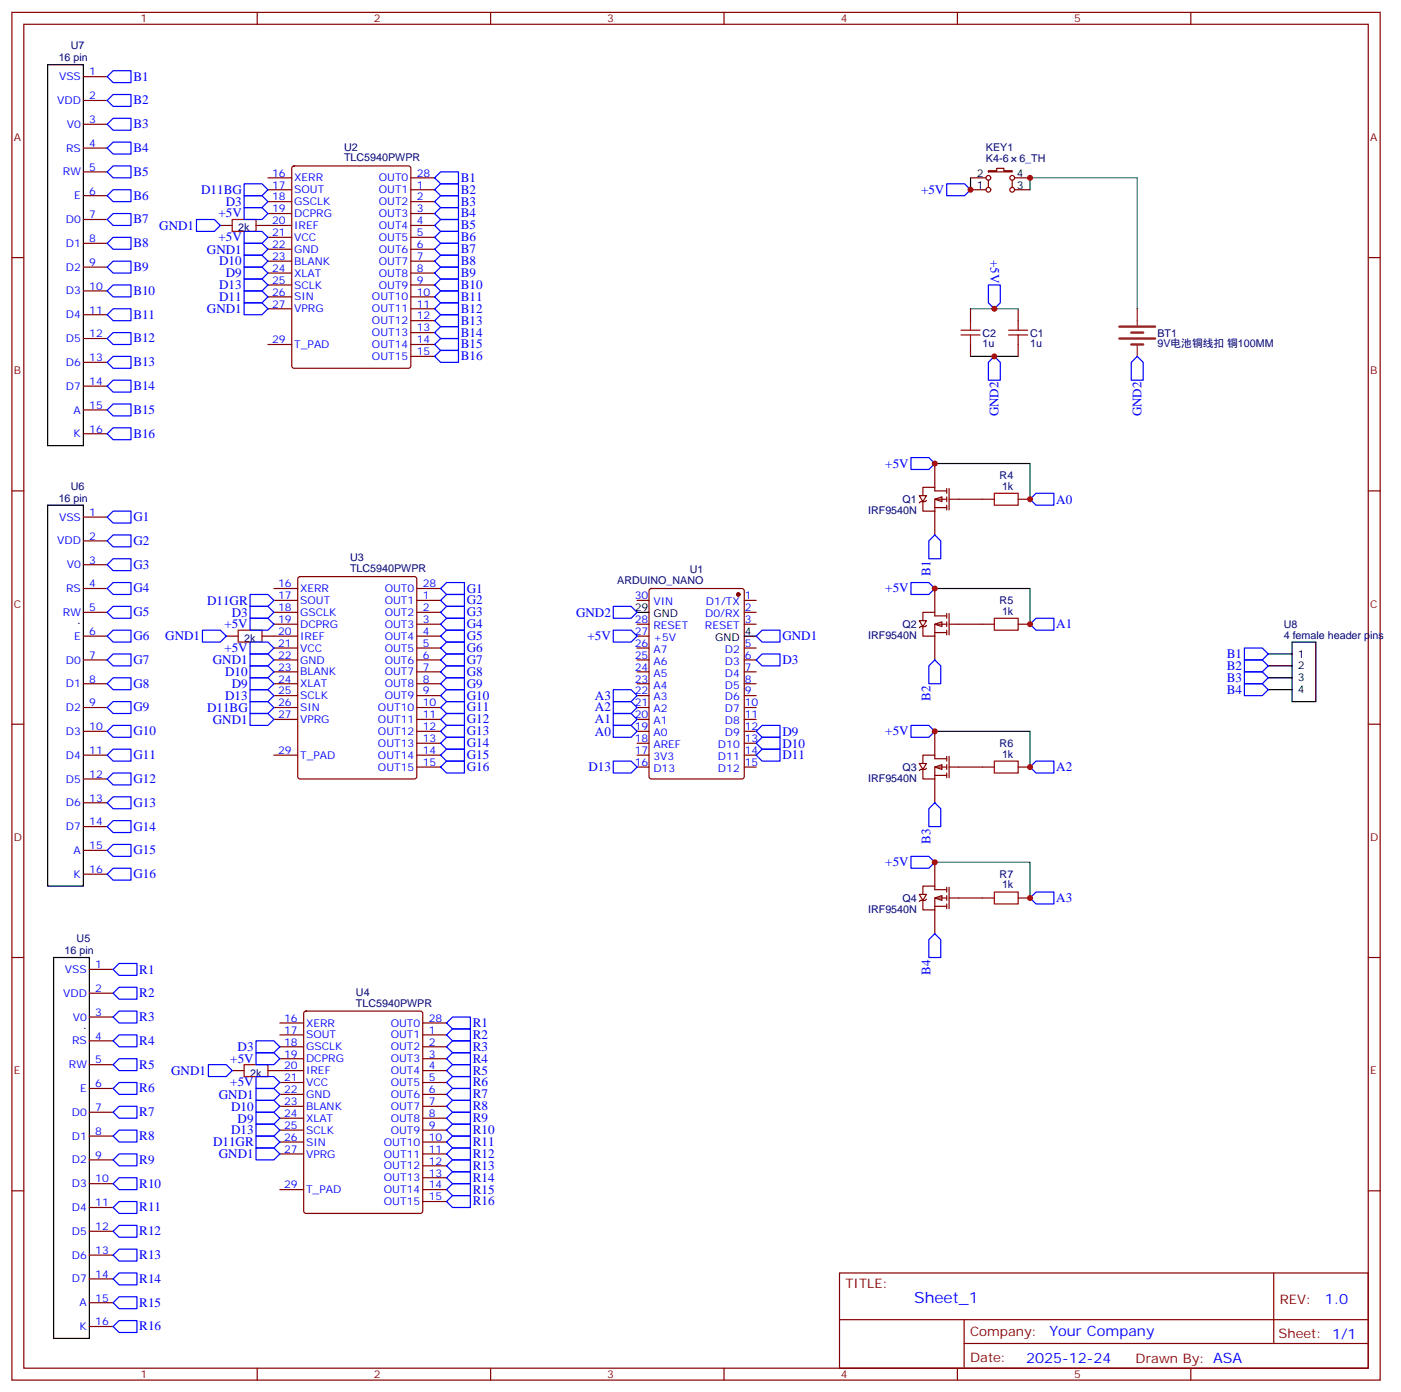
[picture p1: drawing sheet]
<svg xmlns="http://www.w3.org/2000/svg" width="415mm" height="413mm" viewBox="0 0 415 413" stroke-linecap="round" stroke-linejoin="round" font-family="sans-serif">
<g fill="none" stroke="#870000" stroke-width=".35">
<path d="M3.5 3.7h405.4v405.3h-405.4zM7.1 7.2h398.2v398.3h-398.2zM76.2 3.7v3.5M145.3 3.7v3.5M214.5 3.7v3.5M283.6 3.7v3.5M352.8 3.7v3.5M24.7 22.7h7M24.7 29.8h7M24.7 36.8h7M24.7 43.9h7M24.7 50.9h7"/>
<path d="M24.7 58h7M79.4 52.7h7M79.4 56.2h7M79.4 59.8h7M86.7 49.4l.4-.2h33.9l.7 .4v58.8l-.5 .7h-34.1l-.6-.4-.1-58.8zM121.7 52.7h7.1M121.7 56.2h7.1M121.7 59.8h7.1M3.5 76.3h3.6M24.7 65.1h7M24.7 72.1h7M24.7 79.2h7"/>
<path d="M65.3 66.8h3.5M75.8 66.8h10.6M79.4 63.3h7M79.4 70.3h7M79.4 73.9h7M79.4 77.4h7M121.7 63.3h7.1M121.7 66.8h7.1M121.7 70.3h7.1M121.7 73.9h7.1M121.7 77.4h7.1M405.3 76.3h3.6"/>
<path d="M24.7 86.2h7M24.7 93.3h7M79.4 80.9h7M79.4 84.5h7M79.4 88h7M79.4 91.5h7M121.7 80.9h7.1M121.7 84.5h7.1M121.7 88h7.1M121.7 91.5h7.1M121.7 95h7.1M121.7 98.6h7.1"/>
<path d="M24.7 100.3h7M24.7 107.4h7M24.7 114.4h7M79.4 102.1h7M121.7 102.1h7.1M121.7 105.6h7.1M24.7 121.5h7M24.7 128.6h7M3.5 145.5h3.6M24.7 153.2h7M405.3 145.5h3.6M24.7 174.4h7"/>
<path d="M24.7 160.3h7M24.7 167.4h7M81.1 177.9h7.1M81.1 174.4h7.1M88.4 171.1l.5-.2h33.9l.6 .4 .1 58.9-.5 .6-34.1 .1-.7-.5v-58.8zM123.5 177.9h7M123.5 174.4h7M188.7 177.9h3.6M192.5 174.6l.5-.2h26.8l.6 .4 .1 55.4-.5 .6-27 .1-.7-.5v-55.3zM220.5 177.9h3.5M24.7 181.5h7M24.7 195.6h7"/>
<path d="M24.7 188.5h7M67 188.5h3.6M77.6 188.5h10.6M81.1 181.5h7.1M81.1 185h7.1M81.1 192.1h7.1M81.1 195.6h7.1M81.1 199.1h7.1M123.5 181.5h7M123.5 185h7M123.5 192.1h7M123.5 195.6h7"/>
<path d="M123.5 199.1h7M123.5 188.5h7M188.7 185h3.6M188.7 192.1h3.6M188.7 195.6h3.6M188.7 199.1h3.6M188.7 188.5h3.6M220.5 181.5h3.5M220.5 185h3.5M220.5 192.1h3.5M220.5 195.6h3.5M220.5 199.1h3.5"/>
<path d="M3.5 214.6h3.6M24.7 202.6h7M24.7 209.7h7M24.7 216.7h7M81.1 202.6h7.1M81.1 206.2h7.1M81.1 209.7h7.1M81.1 213.2h7.1M123.5 202.6h7M123.5 206.2h7M123.5 209.7h7M123.5 213.2h7"/>
<path d="M123.5 216.7h7M188.7 202.6h3.6M188.7 206.2h3.6M188.7 209.7h3.6M188.7 213.2h3.6M188.7 216.7h3.6M220.5 202.6h3.5M220.5 206.2h3.5M220.5 209.7h3.5M220.5 213.2h3.5M220.5 216.7h3.5M405.3 214.6h3.6"/>
<path d="M24.7 223.8h7M24.7 230.9h7M24.7 237.9h7M81.1 223.8h7.1M123.5 220.3h7M123.5 223.8h7M123.5 227.3h7M188.7 220.3h3.6M188.7 223.8h3.6M188.7 227.3h3.6M220.5 220.3h3.5M220.5 223.8h3.5"/>
<path d="M220.5 227.3h3.5M24.7 245h7M24.7 252h7M24.7 259.1h7M3.5 283.8h3.6M26.5 287.3h7M26.5 294.4h7M90.2 299.9l.5-.3h33.8l.7 .5v58.8l-.4 .7h-34.1l-.7-.4v-58.8zM405.3 283.8h3.6M26.5 301.4h7M26.5 308.5h7M26.5 315.5h7"/>
<path d="M68.8 317.3h3.5M79.4 317.3h10.6M82.9 303.2h7.1M82.9 306.7h7.1M82.9 310.2h7.1M82.9 313.8h7.1M125.2 303.2h7.1M125.2 306.7h7.1M125.2 310.2h7.1M125.2 313.8h7.1M125.2 317.3h7.1M26.5 322.6h7"/>
<path d="M26.5 329.6h7M26.5 336.7h7M82.9 320.8h7.1M82.9 324.3h7.1M82.9 327.9h7.1M82.9 331.4h7.1M82.9 334.9h7.1M82.9 338.5h7.1M125.2 320.8h7.1M125.2 324.3h7.1M125.2 327.9h7.1M125.2 331.4h7.1"/>
<path d="M125.2 334.9h7.1M125.2 338.5h7.1M3.5 352.9h3.6M26.5 343.7h7M26.5 350.8h7M26.5 357.9h7M82.9 342h7.1M82.9 352.6h7.1M125.2 342h7.1M125.2 345.5h7.1M125.2 349h7.1M125.2 352.6h7.1"/>
<path d="M125.2 356.1h7.1M405.3 352.9h3.6M26.5 364.9h7M26.5 372h7M26.5 379h7M248.7 377.3h156.6v28.2h-156.6zM377.3 377.3v20.9M26.5 386.1h7M26.5 393.1h7M248.7 391.1h156.5M285.6 398.2h119.6M285.6 391.1v14.1"/>
<path d="M76.2 405.5v3.5M145.3 405.5v3.5M214.5 405.5v3.5M283.6 405.5v3.5M352.8 405.5v3.5"/>
</g>
<circle cx="218.7" cy="176.2" r=".53" fill="#870000" stroke="#870000" stroke-width=".35"/>
<path d="M14.1 19.2h10.6v112.9h-10.6zM14.1 149.7h10.6v112.9h-10.6zM188.7 181.5h3.6M220.5 188.5h3.5M15.9 283.8h10.6v112.9h-10.6z" fill="none" stroke="#000" stroke-width=".35"/>
<g fill="none" stroke="#00f" stroke-width=".35">
<path d="M31.7 29.8l1.8-1.8h5.3v3.5h-5.3zM31.7 36.8l1.8-1.7h5.3v3.5h-5.3zM33.5 21h5.3v3.5h-5.3l-1.8-1.8zM31.7 43.9l1.8-1.8h5.3v3.5h-5.3zM33.5 49.2h5.3v3.5h-5.3l-1.8-1.8zM33.5 56.2h5.3v3.6h-5.3l-1.8-1.8zM72.3 54.5h5.3l1.8 1.7-1.8 1.8h-5.3zM72.3 58h5.3l1.8 1.8-1.8 1.7h-5.3zM128.8 52.7l1.7-1.8h5.3v3.6h-5.3zM128.8 56.2l1.7-1.7h5.3v3.5h-5.3zM128.8 59.8l1.7-1.8h5.3v3.5h-5.3zM31.7 65.1l1.8-1.8h5.3v3.5h-5.3z"/>
<path d="M31.7 72.1l1.8-1.8h5.3v3.6h-5.3zM33.5 77.4h5.3v3.5h-5.3l-1.8-1.7zM58.2 65.1h5.3l1.8 1.7-1.8 1.8h-5.3zM72.3 72.1h5.3l1.8 1.8-1.8 1.7h-5.3zM72.3 79.2h5.3l1.8 1.7-1.8 1.8h-5.3zM72.3 75.6h5.3l1.8 1.8-1.8 1.8h-5.3zM72.3 68.6h5.3l1.8 1.7-1.8 1.8h-5.3zM72.3 61.5h5.3l1.8 1.8-1.8 1.8h-5.3zM130.5 61.5h5.3v3.6h-5.3l-1.7-1.8zM130.5 65.1h5.3v3.5h-5.3l-1.7-1.8zM130.5 68.6h5.3v3.5h-5.3l-1.7-1.8zM130.5 72.1h5.3v3.5h-5.3l-1.7-1.7z"/>
<path d="M130.5 75.6h5.3v3.6h-5.3l-1.7-1.8zM33.5 84.5h5.3v3.5h-5.3l-1.8-1.8zM33.5 91.5h5.3v3.5h-5.3l-1.8-1.7zM72.3 86.2h5.3l1.8 1.8-1.8 1.7h-5.3zM72.3 82.7h5.3l1.8 1.8-1.8 1.7h-5.3zM72.3 89.7h5.3l1.8 1.8-1.8 1.8h-5.3zM128.8 80.9l1.7-1.7h5.3v3.5h-5.3zM128.8 84.5l1.7-1.8h5.3v3.5h-5.3zM128.8 88l1.7-1.8h5.3v3.5h-5.3zM128.8 91.5l1.7-1.8h5.3v3.6h-5.3zM130.5 93.3h5.3v3.5h-5.3l-1.7-1.8zM130.5 96.8h5.3v3.5h-5.3l-1.7-1.7z"/>
<path d="M31.7 100.3l1.8-1.7h5.3v3.5h-5.3zM31.7 107.4l1.8-1.8h5.3v3.5h-5.3zM33.5 112.7h5.3v3.5h-5.3l-1.8-1.8zM33.5 119.7h5.3v3.6h-5.3l-1.8-1.8zM130.5 100.3h5.3v3.6h-5.3l-1.7-1.8zM130.5 103.9h5.3v3.5h-5.3l-1.7-1.8zM33.5 126.8h5.3v3.5h-5.3l-1.8-1.7zM33.5 151.5h5.3v3.5h-5.3l-1.8-1.8zM33.5 158.5h5.3v3.6h-5.3l-1.8-1.8zM33.5 165.6h5.3v3.5h-5.3l-1.8-1.7zM33.5 172.6h5.3v3.6h-5.3l-1.8-1.8zM33.5 179.7h5.3v3.5h-5.3l-1.8-1.7z"/>
<path d="M74.1 176.2h5.3l1.7 1.7-1.7 1.8h-5.3zM74.1 179.7h5.3l1.7 1.8-1.7 1.7h-5.3zM132.3 172.6h5.3v3.6h-5.3l-1.8-1.8zM132.3 176.2h5.3v3.5h-5.3l-1.8-1.8zM132.3 179.7h5.3v3.5h-5.3l-1.8-1.7zM33.5 186.8h5.3v3.5h-5.3l-1.8-1.8zM33.5 193.8h5.3v3.5h-5.3l-1.8-1.7zM60 186.8h5.3l1.7 1.7-1.7 1.8h-5.3zM74.1 193.8h5.3l1.7 1.8-1.7 1.7h-5.3zM74.1 197.3h5.3l1.7 1.8-1.7 1.8h-5.3zM74.1 190.3h5.3l1.7 1.8-1.7 1.7h-5.3zM74.1 183.2h5.3l1.7 1.8-1.7 1.8h-5.3z"/>
<path d="M132.3 183.2h5.3v3.6h-5.3l-1.8-1.8zM132.3 186.8h5.3v3.5h-5.3l-1.8-1.8zM132.3 190.3h5.3v3.5h-5.3l-1.8-1.7zM132.3 193.8h5.3v3.5h-5.3l-1.8-1.7zM132.3 197.3h5.3v3.6h-5.3l-1.8-1.8zM181.7 186.8h5.3l1.7 1.7-1.7 1.8h-5.3zM225.8 186.8h5.3v3.5h-5.3l-1.8-1.8zM225.8 193.8h5.3v3.5h-5.3l-1.8-1.7zM33.5 200.9h5.3v3.5h-5.3l-1.8-1.8zM33.5 207.9h5.3v3.6h-5.3l-1.8-1.8zM33.5 215h5.3v3.5h-5.3l-1.8-1.8zM74.1 207.9h5.3l1.7 1.8-1.7 1.8h-5.3z"/>
<path d="M74.1 200.9h5.3l1.7 1.7-1.7 1.8h-5.3zM74.1 204.4h5.3l1.7 1.8-1.7 1.7h-5.3zM74.1 211.5h5.3l1.7 1.7-1.7 1.8h-5.3zM132.3 200.9h5.3v3.5h-5.3l-1.8-1.8zM132.3 204.4h5.3v3.5h-5.3l-1.8-1.7zM132.3 207.9h5.3v3.6h-5.3l-1.8-1.8zM132.3 211.5h5.3v3.5h-5.3l-1.8-1.8zM132.3 215h5.3v3.5h-5.3l-1.8-1.8zM132.3 218.5h5.3v3.5h-5.3l-1.8-1.7zM224 216.7l1.8-1.7h5.3v3.5h-5.3zM225.8 218.5h5.3v3.5h-5.3l-1.8-1.7zM33.5 222h5.3v3.6h-5.3l-1.8-1.8z"/>
<path d="M33.5 229.1h5.3v3.5h-5.3l-1.8-1.7zM33.5 236.1h5.3v3.6h-5.3l-1.8-1.8zM132.3 222h5.3v3.6h-5.3l-1.8-1.8zM132.3 225.6h5.3v3.5h-5.3l-1.8-1.8zM181.7 225.6h5.3l1.7 1.7-1.7 1.8h-5.3zM224 223.8l1.8-1.8h5.3v3.6h-5.3zM31.7 259.1l1.8-1.8h5.3v3.5h-5.3zM33.5 243.2h5.3v3.5h-5.3l-1.8-1.7zM33.5 250.3h5.3v3.5h-5.3l-1.8-1.8zM35.3 299.6h5.3v3.6h-5.3l-1.8-1.8zM35.3 285.5h5.3v3.6h-5.3l-1.8-1.8zM35.3 292.6h5.3v3.5h-5.3l-1.8-1.7z"/>
<path d="M35.3 306.7h5.3v3.5h-5.3l-1.8-1.7zM35.3 313.8h5.3v3.5h-5.3l-1.8-1.8zM61.7 315.5h5.3l1.8 1.8-1.8 1.8h-5.3zM75.8 308.5h5.3l1.8 1.7-1.8 1.8h-5.3zM75.8 319.1h5.3l1.8 1.7-1.8 1.8h-5.3zM75.8 312h5.3l1.8 1.8-1.8 1.7h-5.3zM134.1 304.9h5.2v3.6h-5.2l-1.8-1.8zM134.1 308.5h5.2v3.5h-5.2l-1.8-1.8zM134.1 312h5.2v3.5h-5.2l-1.8-1.7zM134.1 315.5h5.2v3.6h-5.2l-1.8-1.8zM134.1 319.1h5.2v3.5h-5.2l-1.8-1.8zM134.1 301.4h5.2v3.5h-5.2l-1.8-1.7z"/>
<path d="M33.5 329.6l1.8-1.7h5.3v3.5h-5.3zM33.5 336.7l1.8-1.8h5.3v3.6h-5.3zM35.3 320.8h5.3v3.5h-5.3l-1.8-1.7zM75.8 322.6h5.3l1.8 1.7-1.8 1.8h-5.3zM75.8 336.7h5.3l1.8 1.8-1.8 1.7h-5.3zM75.8 329.6h5.3l1.8 1.8-1.8 1.8h-5.3zM75.8 326.1h5.3l1.8 1.8-1.8 1.7h-5.3zM75.8 333.2h5.3l1.8 1.7-1.8 1.8h-5.3zM132.3 324.3l1.8-1.7h5.2v3.5h-5.2zM132.3 331.4l1.8-1.8h5.2v3.6h-5.2zM134.1 326.1h5.2v3.5h-5.2l-1.8-1.7zM134.1 333.2h5.2v3.5h-5.2l-1.8-1.8z"/>
<path d="M134.1 336.7h5.2v3.5h-5.2l-1.8-1.7zM35.3 342h5.3v3.5h-5.3l-1.8-1.8zM35.3 349h5.3v3.6h-5.3l-1.8-1.8zM35.3 356.1h5.3v3.5h-5.3l-1.8-1.7zM75.8 340.2h5.3l1.8 1.8-1.8 1.7h-5.3zM132.3 356.1l1.8-1.8h5.2v3.6h-5.2zM134.1 340.2h5.2v3.5h-5.2l-1.8-1.7zM134.1 343.7h5.2v3.6h-5.2l-1.8-1.8zM134.1 347.3h5.2v3.5h-5.2l-1.8-1.8zM134.1 350.8h5.2v3.5h-5.2l-1.8-1.7zM35.3 363.1h5.3v3.6h-5.3l-1.8-1.8zM35.3 370.2h5.3v3.5h-5.3l-1.8-1.7z"/>
<path d="M35.3 377.3h5.3v3.5h-5.3l-1.8-1.8zM35.3 384.3h5.3v3.5h-5.3l-1.8-1.7zM35.3 391.4h5.3v3.5h-5.3l-1.8-1.8z"/>
</g>
<path d="M68.8 65.1h7v3.5h-7zM70.6 186.8h7v3.5h-7zM72.3 315.5h7.1v3.6h-7.1z" fill="none" stroke="#a10000" stroke-width=".35"/>
<g fill="#fff" stroke="#870000" stroke-width=".35">
<path d="M276.9 148l2.1-.8v1.5z"/>
<path d="M272.3 146.9h2.2l-1.1 1.8z"/>
</g>
<path d="M276.9 137.4v7M273.4 148.7v2.8h3.5M274.5 148.3l-.4 .4h-1.4l-.4 .3M276.9 150.4h3.6M276.9 151.5v7M280.5 145.5h-3.6v-1.1h-3.5v2.5M280.5 148h-3.6v3.5M280.5 144.8v1.4M280.5 147.2v1.5M280.5 149.7v1.4M281.2 144.8v6.3M281.2 148h9.8" fill="none" stroke="#870000" stroke-width=".35"/>
<g fill="#fff" stroke="#870000" stroke-width=".35">
<path d="M276.9 185l2.1-.7v1.4z"/>
<path d="M272.3 183.9h2.2l-1.1 1.8z"/>
</g>
<path d="M276.9 174.4v7.1M273.4 185.7v2.8h3.5M274.5 185.3l-.4 .4h-1.4l-.4 .4M276.9 187.5h3.6M276.9 188.5v7.1M280.5 182.5h-3.6v-1h-3.5v2.4M280.5 185h-3.6v3.5M280.5 181.8v1.4M280.5 184.3v1.4M280.5 186.8v1.4M281.2 181.8v6.4M281.2 185h9.8" fill="none" stroke="#870000" stroke-width=".35"/>
<g fill="#fff" stroke="#870000" stroke-width=".35">
<path d="M276.9 227.3l2.1-.7v1.4z"/>
<path d="M272.3 226.3h2.2l-1.1 1.7z"/>
</g>
<path d="M276.9 216.7v7.1M273.4 228v2.9h3.5M274.5 227.7l-.4 .3h-1.4l-.4 .4M276.9 229.8h3.6M276.9 230.9v7M280.5 224.9h-3.6v-1.1h-3.5v2.5M280.5 227.3h-3.6v3.6M280.5 224.2v1.4M280.5 226.6v1.4M280.5 229.1v1.4M281.2 224.2v6.3M281.2 227.3h9.8" fill="none" stroke="#870000" stroke-width=".35"/>
<g fill="#fff" stroke="#870000" stroke-width=".35">
<path d="M276.9 266.1l2.1-.7v1.4z"/>
<path d="M272.3 265.1h2.2l-1.1 1.7z"/>
</g>
<g fill="none" stroke="#870000" stroke-width=".35">
<path d="M287.5 56.2h4.6M287.5 52.7h4.6M292.8 50.6h2.5v-.7h2.1v.7h2.5v.3h-7.1zM292.8 53.4v2.1M299.9 53.4v2.1M300.6 56.2h4.6M300.6 52.7h4.6M287.5 91.5v3.5M301.6 91.5v3.5M287.5 102.1v3.5M301.6 102.1v3.5M291 148h3.6"/>
<path d="M301.6 148h3.6M291 185h3.6M301.6 185h3.6M291 227.3h3.6M301.6 227.3h3.6M276.9 255.6v7M273.4 266.8v2.9h3.5M274.5 266.5l-.4 .3h-1.4l-.4 .4M276.9 268.6h3.6M276.9 269.7v7M280.5 263.7h-3.6v-1.1h-3.5v2.5M280.5 266.1h-3.6v3.6"/>
<path d="M280.5 263v1.4M280.5 265.4v1.4M280.5 267.9v1.4M281.2 263v6.3M281.2 266.1h13.4M301.6 266.1h3.6"/>
<circle cx="292.8" cy="52.7" r=".71"/>
<circle cx="292.8" cy="56.2" r=".71"/>
<circle cx="299.9" cy="56.2" r=".71"/>
<circle cx="299.9" cy="52.7" r=".71"/>
</g>
<g fill="none" stroke="#00f" stroke-width=".35">
<path d="M280.5 54.5h5.3l1.7 1.7-1.7 1.8h-5.3zM292.8 84.5h3.5v5.2l-1.7 1.8-1.8-1.8zM294.6 105.6l1.7 1.8v5.3h-3.5v-5.3zM335.1 107.4l1.8-1.8 1.8 1.8v5.3h-3.6zM269.9 135.6h5.3l1.7 1.8-1.7 1.7h-5.3zM306.9 146.2h5.3v3.5h-5.3l-1.7-1.7zM181.7 179.7h5.3l1.7 1.8-1.7 1.7h-5.3zM269.9 172.6h5.3l1.7 1.8-1.7 1.8h-5.3zM275.2 160.3l1.7-1.8 1.8 1.8v5.3h-3.5zM275.2 197.3l1.7-1.7 1.8 1.7v5.3h-3.5zM306.9 183.2h5.3v3.6h-5.3l-1.7-1.8zM368.7 192.1h5.2l1.8 1.7-1.8 1.8h-5.2z"/>
<path d="M368.7 195.6h5.2l1.8 1.7-1.8 1.8h-5.2zM368.7 199.1h5.2l1.8 1.8-1.8 1.7h-5.2zM181.7 215h5.3l1.7 1.7-1.7 1.8h-5.3zM181.7 211.5h5.3l1.7 1.7-1.7 1.8h-5.3zM181.7 207.9h5.3l1.7 1.8-1.7 1.8h-5.3zM181.7 204.4h5.3l1.7 1.8-1.7 1.7h-5.3zM269.9 215h5.3l1.7 1.7-1.7 1.8h-5.3zM368.7 202.6h5.2l1.8 1.8-1.8 1.8h-5.2zM275.2 239.7l1.7-1.8 1.8 1.8v5.3h-3.5zM306.9 225.6h5.3v3.5h-5.3l-1.7-1.8zM269.9 253.8h5.3l1.7 1.8-1.7 1.7h-5.3zM275.2 278.5l1.7-1.8 1.8 1.8v5.3h-3.5z"/>
<path d="M306.9 264.4h5.3v3.5h-5.3l-1.7-1.8z"/>
</g>
<path d="M375.7 193.8h7.1M375.7 197.3h7.1M382.8 190.3h7v17.6h-7zM375.7 200.9h7.1M375.7 204.4h7.1" fill="none" stroke="#000" stroke-width=".35"/>
<path d="M284.7 99.3h5.6M284.7 97.9h5.6M287.5 95v2.9M287.5 99.3v2.8M298.8 99.3h5.6M298.8 97.9h5.6M301.6 95v2.9M301.6 99.3v2.8M294.6 146.2h7v3.5h-7zM294.6 183.2h7v3.6h-7zM294.6 225.6h7v3.5h-7zM294.6 264.4h7v3.5h-7z" fill="none" stroke="#a10000" stroke-width=".35"/>
<path d="M287.5 52.7v3.5M305.2 56.2v-3.5h31.7v38.8M287.5 91.5h14.1M287.5 105.6h14.1M276.9 137.4h28.3v10.6M276.9 174.4h28.3v10.6M276.9 216.7h28.3v10.6M276.9 255.6h28.3v10.5" fill="none" stroke="#008700" stroke-width=".35"/>
<path d="M336.9 91.5v4.9M336.9 102.1v3.5" fill="none" stroke="#8c2424" stroke-width=".35"/>
<path d="M331.6 96.8h10.6M335.1 98.6h3.6M331.6 100.3h10.6M335.1 102.1h3.6" fill="none" stroke="#8c2424" stroke-width=".71"/>
<g fill="#c00">
<circle cx="305.2" cy="227.3" r=".88"/>
<circle cx="305.2" cy="266.1" r=".88"/>
<circle cx="305.2" cy="185" r=".88"/>
<circle cx="305.2" cy="148" r=".88"/>
<circle cx="276.9" cy="137.4" r=".88"/>
<circle cx="276.9" cy="174.4" r=".88"/>
<circle cx="276.9" cy="216.7" r=".88"/>
<circle cx="276.9" cy="255.6" r=".88"/>
<circle cx="294.6" cy="91.5" r=".88"/>
<circle cx="294.6" cy="105.6" r=".88"/>
<circle cx="305.2" cy="52.7" r=".88"/>
<circle cx="287.5" cy="56.2" r=".88"/>
</g>
<text font-size="4.6" fill="#00f" x="270.8" y="386.3">Sheet_1</text>
<g font-size="4.2" fill="#00f">
<text x="392.5" y="386.5">1.0</text>
<text x="310.9" y="396.1">Your Company</text>
<text x="304" y="403.9">2025-12-24</text>
</g>
<g font-size="3.9" fill="#00f">
<text x="39.5" y="24">B1</text>
<text x="39.5" y="30.9">B2</text>
<text x="39.5" y="38">B3</text>
<text x="39.5" y="45">B4</text>
<text x="39.5" y="52.1">B5</text>
<text x="136.5" y="54">B1</text>
<text x="39.5" y="59.2">B6</text>
<text x="59.6" y="57.5">D11BG</text>
<text x="136.5" y="57.4">B2</text>
<text x="272.8" y="57.5">+5V</text>
<text x="64.7" y="64.5">+5V</text>
<text x="66.9" y="61">D3</text>
<text x="136.5" y="60.9">B3</text>
<text x="136.5" y="64.5">B4</text>
<text x="39.5" y="66.2">B7</text>
<text x="47.2" y="68.1">GND1</text>
<text x="64.7" y="71.5">+5V</text>
<text x="136.5" y="68">B5</text>
<text x="136.5" y="71.5">B6</text>
<text x="39.5" y="73.3">B8</text>
<text x="61.3" y="75.1">GND1</text>
<text x="136.5" y="75">B7</text>
<text x="293.4" y="77" transform="rotate(90 293.4 77)">+5V</text>
<text x="39.5" y="80.3">B9</text>
<text x="64.9" y="78.7">D10</text>
<text x="66.9" y="82.2">D9</text>
<text x="136.5" y="78.6">B8</text>
<text x="136.5" y="82.1">B9</text>
<text x="39.5" y="87.4">B10</text>
<text x="64.9" y="89.3">D11</text>
<text x="64.9" y="85.7">D13</text>
<text x="136.5" y="85.6">B10</text>
<text x="136.5" y="89.1">B11</text>
<text x="39.5" y="94.4">B11</text>
<text x="61.3" y="92.8">GND1</text>
<text x="136.5" y="92.7">B12</text>
<text x="39.5" y="101.5">B12</text>
<text x="136.5" y="96.2">B13</text>
<text x="136.5" y="99.7">B14</text>
<text x="136.5" y="103.3">B15</text>
<text x="136.5" y="106.8">B16</text>
<text x="39.5" y="108.5">B13</text>
<text x="39.5" y="115.6">B14</text>
<text x="39.5" y="122.7">B15</text>
<text x="295.8" y="123.4" transform="rotate(-90 295.8 123.4)">GND2</text>
<text x="338.1" y="123.4" transform="rotate(-90 338.1 123.4)">GND2</text>
<text x="39.5" y="129.7">B16</text>
<text x="262.3" y="138.6">+5V</text>
<text x="312.9" y="149.2">A0</text>
<text x="39.5" y="154.5">G1</text>
<text x="39.5" y="161.5">G2</text>
<text x="39.5" y="168.5">G3</text>
<text x="275.7" y="170.7" transform="rotate(-90 275.7 170.7)">B1</text>
<text x="39.5" y="175.6">G4</text>
<text x="61.3" y="179.2">D11GR</text>
<text x="138.3" y="175.7">G1</text>
<text x="138.3" y="179.1">G2</text>
<text x="262.3" y="175.6">+5V</text>
<text x="39.5" y="182.6">G5</text>
<text x="68.6" y="182.7">D3</text>
<text x="138.3" y="182.6">G3</text>
<text x="170.7" y="182.7">GND2</text>
<text x="39.5" y="189.7">G6</text>
<text x="48.9" y="189.8">GND1</text>
<text x="66.5" y="186.2">+5V</text>
<text x="138.3" y="186.2">G4</text>
<text x="138.3" y="189.7">G5</text>
<text x="174.1" y="189.8">+5V</text>
<text x="231.8" y="189.8">GND1</text>
<text x="312.9" y="186.2">A1</text>
<text x="39.5" y="196.7">G7</text>
<text x="63.1" y="196.8">GND1</text>
<text x="66.5" y="193.2">+5V</text>
<text x="138.3" y="193.2">G6</text>
<text x="138.3" y="196.7">G7</text>
<text x="231.8" y="196.8">D3</text>
<text x="363.4" y="195.1">B1</text>
<text x="39.5" y="203.8">G8</text>
<text x="66.7" y="200.4">D10</text>
<text x="68.6" y="203.9">D9</text>
<text x="138.3" y="200.3">G8</text>
<text x="138.3" y="203.8">G9</text>
<text x="363.4" y="198.6">B2</text>
<text x="363.4" y="202.1">B3</text>
<text x="66.7" y="207.4">D13</text>
<text x="138.3" y="207.3">G10</text>
<text x="176.2" y="207.3">A3</text>
<text x="275.7" y="207.7" transform="rotate(-90 275.7 207.7)">B2</text>
<text x="363.4" y="205.7">B4</text>
<text x="39.5" y="210.9">G9</text>
<text x="61.3" y="211">D11BG</text>
<text x="63.1" y="214.5">GND1</text>
<text x="138.3" y="210.9">G11</text>
<text x="138.3" y="214.4">G12</text>
<text x="176.2" y="214.4">A1</text>
<text x="176.2" y="210.9">A2</text>
<text x="39.5" y="217.9">G10</text>
<text x="138.3" y="217.9">G13</text>
<text x="138.3" y="221.4">G14</text>
<text x="176.2" y="218">A0</text>
<text x="231.8" y="218">D9</text>
<text x="231.8" y="221.5">D10</text>
<text x="262.3" y="217.9">+5V</text>
<text x="39.5" y="225">G11</text>
<text x="138.3" y="225">G15</text>
<text x="231.8" y="225.1">D11</text>
<text x="39.5" y="232">G12</text>
<text x="138.3" y="228.5">G16</text>
<text x="174.3" y="228.6">D13</text>
<text x="312.9" y="228.5">A2</text>
<text x="39.5" y="239.1">G13</text>
<text x="39.5" y="246.1">G14</text>
<text x="275.7" y="250.1" transform="rotate(-90 275.7 250.1)">B3</text>
<text x="39.5" y="253.2">G15</text>
<text x="262.3" y="256.7">+5V</text>
<text x="39.5" y="260.2">G16</text>
<text x="312.9" y="267.3">A3</text>
<text x="41.3" y="288.6">R1</text>
<text x="275.7" y="288.9" transform="rotate(-90 275.7 288.9)">B4</text>
<text x="41.3" y="295.6">R2</text>
<text x="41.3" y="302.6">R3</text>
<text x="140.1" y="304.4">R1</text>
<text x="41.3" y="309.6">R4</text>
<text x="70.4" y="311.5">D3</text>
<text x="140.1" y="307.9">R2</text>
<text x="140.1" y="311.4">R3</text>
<text x="41.3" y="316.7">R5</text>
<text x="68.2" y="314.9">+5V</text>
<text x="140.1" y="314.9">R4</text>
<text x="41.3" y="323.7">R6</text>
<text x="50.7" y="318.6">GND1</text>
<text x="68.2" y="322">+5V</text>
<text x="140.1" y="318.5">R5</text>
<text x="140.1" y="322">R6</text>
<text x="64.8" y="325.6">GND1</text>
<text x="68.5" y="329.1">D10</text>
<text x="140.1" y="325.5">R7</text>
<text x="140.1" y="329">R8</text>
<text x="41.3" y="330.8">R7</text>
<text x="70.4" y="332.7">D9</text>
<text x="140.1" y="332.6">R9</text>
<text x="41.3" y="337.9">R8</text>
<text x="63.1" y="339.7">D11GR</text>
<text x="68.5" y="336.2">D13</text>
<text x="140.1" y="336.1">R10</text>
<text x="140.1" y="339.6">R11</text>
<text x="41.3" y="344.9">R9</text>
<text x="64.8" y="343.3">GND1</text>
<text x="140.1" y="343.1">R12</text>
<text x="140.1" y="346.7">R13</text>
<text x="41.3" y="352">R10</text>
<text x="140.1" y="350.2">R14</text>
<text x="140.1" y="353.7">R15</text>
<text x="41.3" y="359">R11</text>
<text x="140.1" y="357.3">R16</text>
<text x="41.3" y="366.1">R12</text>
<text x="41.3" y="373.1">R13</text>
<text x="41.3" y="380.2">R14</text>
<text x="41.3" y="387.2">R15</text>
<text x="41.3" y="394.3">R16</text>
</g>
<g font-size="3.9" fill="#800">
<text x="250.5" y="381.8">TITLE:</text>
<text x="379.1" y="386.5">REV:</text>
<text x="287.4" y="396">Company:</text>
<text x="378.7" y="396.7">Sheet: 1/1</text>
<text x="287.4" y="403.7">Date:</text>
<text x="336.4" y="403.8">Drawn By: ASA</text>
</g>
<g font-size="3.2" fill="#800">
<text x="41.6" y="6.7">1</text>
<text x="110.8" y="6.7">2</text>
<text x="179.9" y="6.7">3</text>
<text x="249.1" y="6.7">4</text>
<text x="318.2" y="6.7">5</text>
<text x="4.1" y="41.8">A</text>
<text x="405.9" y="41.8">A</text>
<text x="4.1" y="110.9">B</text>
<text x="405.9" y="110.9">B</text>
<text x="4.1" y="180.1">C</text>
<text x="405.9" y="180.1">C</text>
<text x="4.1" y="249.2">D</text>
<text x="405.9" y="249.2">D</text>
<text x="4.1" y="318.3">E</text>
<text x="405.9" y="318.3">E</text>
<text x="41.6" y="408.5">1</text>
<text x="110.8" y="408.5">2</text>
<text x="179.9" y="408.5">3</text>
<text x="249.1" y="408.5">4</text>
<text x="318.2" y="408.5">5</text>
</g>
<g font-size="3.2" fill="#000080">
<text x="20.9" y="14.6">U7</text>
<text x="17.4" y="18.1">16 pin</text>
<text x="101.9" y="47.9">TLC5940PWPR</text>
<text x="101.9" y="44.6">U2</text>
<text x="292.1" y="47.9">K4-6</text>
<text x="292.1" y="44.7">KEY1</text>
<text x="302" y="47.9">6_TH</text>
<text x="24.7" y="58">.</text>
<text x="70.6" y="68.6">2k</text>
<text x="291" y="99.8">C2</text>
<text x="305.2" y="99.8">C1</text>
<text x="342.9" y="99.8">BT1</text>
<text x="291" y="102.8">1u</text>
<text x="305.2" y="102.8">1u</text>
<text x="342.9" y="102.8">9V电池铜线扣 铜100MM</text>
<text x="296.1" y="142.1">R4</text>
<text x="17.4" y="148.7">16 pin</text>
<text x="20.9" y="145.1">U6</text>
<text x="267.4" y="149.1">Q1</text>
<text x="296.8" y="145.1">1k</text>
<text x="257.2" y="152.3">IRF9540N</text>
<text x="103.7" y="166.3">U3</text>
<text x="103.7" y="169.6">TLC5940PWPR</text>
<text x="182.8" y="173.1">ARDUINO_NANO</text>
<text x="204.4" y="169.9">U1</text>
<text x="296.1" y="179.1">R5</text>
<text x="22.9" y="185">.</text>
<text x="296.8" y="182.2">1k</text>
<text x="72.3" y="190.3">2k</text>
<text x="257.2" y="189.3">IRF9540N</text>
<text x="267.4" y="186.1">Q2</text>
<text x="380.3" y="189.2">4 female header pins</text>
<text x="380.3" y="186.1">U8</text>
<text x="296.1" y="221.4">R6</text>
<text x="296.8" y="224.5">1k</text>
<text x="257.2" y="231.7">IRF9540N</text>
<text x="267.4" y="228.5">Q3</text>
<text x="296.1" y="260.2">R7</text>
<text x="296.8" y="263.3">1k</text>
<text x="267.4" y="267.3">Q4</text>
<text x="257.2" y="270.5">IRF9540N</text>
<text x="22.7" y="279.2">U5</text>
<text x="19.2" y="282.7">16 pin</text>
<text x="105.5" y="298.3">TLC5940PWPR</text>
<text x="105.5" y="295.1">U4</text>
<text x="24.7" y="304.9">.</text>
<text x="74.1" y="319.1">2k</text>
</g>
<g font-size="3.2" fill="#00f">
<text x="17.5" y="23.8">VSS</text>
<text x="26.5" y="22.4">1</text>
<text x="26.5" y="29.4">2</text>
<text x="16.9" y="30.8">VDD</text>
<text x="19.8" y="37.9">V0</text>
<text x="26.5" y="36.5">3</text>
<text x="19.6" y="44.9">RS</text>
<text x="26.5" y="43.5">4</text>
<text x="18.6" y="52">RW</text>
<text x="26.5" y="50.6">5</text>
<text x="80.6" y="52.4">16</text>
<text x="87.1" y="53.8">XERR</text>
<text x="112.2" y="53.8">OUT0</text>
<text x="123.5" y="52.4">28</text>
<text x="22" y="59.1">E</text>
<text x="26.5" y="57.6">6</text>
<text x="80.6" y="55.9">17</text>
<text x="80.6" y="59.4">18</text>
<text x="87.1" y="57.3">SOUT</text>
<text x="112.2" y="57.3">OUT1</text>
<text x="123.5" y="55.9">1</text>
<text x="123.5" y="59.4">2</text>
<text x="26.5" y="64.7">7</text>
<text x="80.6" y="62.9">19</text>
<text x="87.1" y="60.8">GSCLK</text>
<text x="87.1" y="64.3">DCPRG</text>
<text x="112.2" y="60.8">OUT2</text>
<text x="112.2" y="64.3">OUT3</text>
<text x="123.5" y="62.9">3</text>
<text x="19.5" y="66.1">D0</text>
<text x="26.5" y="71.8">8</text>
<text x="80.6" y="66.5">20</text>
<text x="80.6" y="70">21</text>
<text x="87.1" y="67.9">IREF</text>
<text x="87.1" y="71.4">VCC</text>
<text x="112.2" y="67.9">OUT4</text>
<text x="112.2" y="71.4">OUT5</text>
<text x="123.5" y="66.5">4</text>
<text x="123.5" y="70">5</text>
<text x="19.5" y="73.2">D1</text>
<text x="80.6" y="73.5">22</text>
<text x="80.6" y="77">23</text>
<text x="87.1" y="74.9">GND</text>
<text x="112.2" y="74.9">OUT6</text>
<text x="123.5" y="73.5">6</text>
<text x="123.5" y="77">7</text>
<text x="19.5" y="80.2">D2</text>
<text x="26.5" y="78.8">9</text>
<text x="80.6" y="80.6">24</text>
<text x="87.1" y="78.5">BLANK</text>
<text x="87.1" y="82">XLAT</text>
<text x="112.2" y="78.5">OUT7</text>
<text x="112.2" y="82">OUT8</text>
<text x="123.5" y="80.6">8</text>
<text x="19.5" y="87.3">D3</text>
<text x="26.5" y="85.9">10</text>
<text x="80.6" y="84.1">25</text>
<text x="80.6" y="87.6">26</text>
<text x="87.1" y="85.5">SCLK</text>
<text x="87.1" y="89">SIN</text>
<text x="110.2" y="89">OUT10</text>
<text x="112.2" y="85.5">OUT9</text>
<text x="123.5" y="84.1">9</text>
<text x="123.5" y="87.6">10</text>
<text x="19.5" y="94.3">D4</text>
<text x="26.5" y="92.9">11</text>
<text x="80.6" y="91.2">27</text>
<text x="87.1" y="92.6">VPRG</text>
<text x="110.2" y="92.6">OUT11</text>
<text x="123.5" y="91.2">11</text>
<text x="123.5" y="94.7">12</text>
<text x="19.5" y="101.4">D5</text>
<text x="26.5" y="100">12</text>
<text x="80.6" y="101.7">29</text>
<text x="110.2" y="96.1">OUT12</text>
<text x="110.2" y="99.6">OUT13</text>
<text x="123.5" y="98.2">13</text>
<text x="123.5" y="101.7">14</text>
<text x="26.5" y="107">13</text>
<text x="87.1" y="103.2">T_PAD</text>
<text x="110.2" y="103.2">OUT14</text>
<text x="110.2" y="106.7">OUT15</text>
<text x="123.5" y="105.3">15</text>
<text x="19.5" y="108.4">D6</text>
<text x="19.5" y="115.5">D7</text>
<text x="26.5" y="114.1">14</text>
<text x="21.8" y="122.6">A</text>
<text x="26.5" y="121.1">15</text>
<text x="21.8" y="129.6">K</text>
<text x="26.5" y="128.2">16</text>
<text x="17.5" y="154.3">VSS</text>
<text x="26.5" y="152.9">1</text>
<text x="16.9" y="161.4">VDD</text>
<text x="26.5" y="159.9">2</text>
<text x="26.5" y="167">3</text>
<text x="19.8" y="168.4">V0</text>
<text x="19.6" y="175.5">RS</text>
<text x="26.5" y="174.1">4</text>
<text x="82.4" y="174.1">16</text>
<text x="82.4" y="177.6">17</text>
<text x="88.9" y="175.5">XERR</text>
<text x="88.9" y="179">SOUT</text>
<text x="114" y="175.5">OUT0</text>
<text x="114" y="179">OUT1</text>
<text x="125.2" y="174.1">28</text>
<text x="125.2" y="177.6">1</text>
<text x="188.1" y="177.6">30</text>
<text x="193.6" y="179.4">VIN</text>
<text x="209.1" y="179.4">D1/TX</text>
<text x="220.7" y="177.6">1</text>
<text x="18.6" y="182.5">RW</text>
<text x="26.5" y="181.1">5</text>
<text x="82.4" y="181.1">18</text>
<text x="82.4" y="184.6">19</text>
<text x="88.9" y="182.5">GSCLK</text>
<text x="114" y="182.5">OUT2</text>
<text x="125.2" y="181.1">2</text>
<text x="125.2" y="184.6">3</text>
<text x="188.1" y="184.6">28</text>
<text x="208.9" y="182.9">D0/RX</text>
<text x="220.7" y="181.1">2</text>
<text x="220.7" y="184.6">3</text>
<text x="22" y="189.6">E</text>
<text x="26.5" y="188.2">6</text>
<text x="82.4" y="188.2">20</text>
<text x="82.4" y="191.7">21</text>
<text x="88.9" y="186.1">DCPRG</text>
<text x="88.9" y="189.6">IREF</text>
<text x="114" y="186.1">OUT3</text>
<text x="114" y="189.6">OUT4</text>
<text x="125.2" y="188.2">4</text>
<text x="125.2" y="191.7">5</text>
<text x="188.1" y="191.7">26</text>
<text x="188.1" y="188.2">27</text>
<text x="193.6" y="189.9">+5V</text>
<text x="193.6" y="186.4">RESET</text>
<text x="208.8" y="186.4">RESET</text>
<text x="220.7" y="191.7">5</text>
<text x="19.5" y="196.6">D0</text>
<text x="26.5" y="195.2">7</text>
<text x="82.4" y="195.2">22</text>
<text x="88.9" y="193.1">VCC</text>
<text x="88.9" y="196.6">GND</text>
<text x="114" y="193.1">OUT5</text>
<text x="114" y="196.6">OUT6</text>
<text x="125.2" y="195.2">6</text>
<text x="188.1" y="195.2">25</text>
<text x="193.6" y="197">A6</text>
<text x="193.6" y="193.5">A7</text>
<text x="214.7" y="193.5">D2</text>
<text x="214.7" y="197">D3</text>
<text x="220.7" y="195.2">6</text>
<text x="19.5" y="203.7">D1</text>
<text x="26.5" y="202.3">8</text>
<text x="82.4" y="198.8">23</text>
<text x="82.4" y="202.3">24</text>
<text x="88.9" y="200.2">BLANK</text>
<text x="88.9" y="203.7">XLAT</text>
<text x="114" y="200.2">OUT7</text>
<text x="114" y="203.7">OUT8</text>
<text x="125.2" y="198.8">7</text>
<text x="125.2" y="202.3">8</text>
<text x="188.1" y="202.3">23</text>
<text x="188.1" y="198.8">24</text>
<text x="193.6" y="200.5">A5</text>
<text x="214.7" y="200.5">D4</text>
<text x="220.7" y="198.8">7</text>
<text x="220.7" y="202.3">8</text>
<text x="26.5" y="209.3">9</text>
<text x="82.4" y="205.8">25</text>
<text x="82.4" y="209.3">26</text>
<text x="88.9" y="207.2">SCLK</text>
<text x="114" y="207.2">OUT9</text>
<text x="125.2" y="205.8">9</text>
<text x="125.2" y="209.3">10</text>
<text x="188.1" y="209.3">21</text>
<text x="188.1" y="205.8">22</text>
<text x="193.6" y="207.6">A3</text>
<text x="193.6" y="204">A4</text>
<text x="214.7" y="204">D5</text>
<text x="214.7" y="207.6">D6</text>
<text x="220.7" y="205.8">9</text>
<text x="220.7" y="209.3">10</text>
<text x="19.5" y="210.7">D2</text>
<text x="82.4" y="212.9">27</text>
<text x="88.9" y="210.7">SIN</text>
<text x="88.9" y="214.3">VPRG</text>
<text x="112" y="210.7">OUT10</text>
<text x="112" y="214.3">OUT11</text>
<text x="125.2" y="212.9">11</text>
<text x="188.1" y="212.9">20</text>
<text x="193.6" y="214.6">A1</text>
<text x="193.6" y="211.1">A2</text>
<text x="214.7" y="211.1">D7</text>
<text x="214.7" y="214.6">D8</text>
<text x="220.7" y="212.9">11</text>
<text x="19.5" y="217.8">D3</text>
<text x="26.5" y="216.4">10</text>
<text x="112" y="217.8">OUT12</text>
<text x="112" y="221.3">OUT13</text>
<text x="125.2" y="216.4">12</text>
<text x="125.2" y="219.9">13</text>
<text x="188.1" y="219.9">18</text>
<text x="188.1" y="216.4">19</text>
<text x="193.6" y="221.7">AREF</text>
<text x="193.6" y="218.2">A0</text>
<text x="212.7" y="221.7">D10</text>
<text x="214.7" y="218.2">D9</text>
<text x="220.7" y="216.4">12</text>
<text x="220.7" y="219.9">13</text>
<text x="19.5" y="224.9">D4</text>
<text x="26.5" y="223.4">11</text>
<text x="82.4" y="223.4">29</text>
<text x="88.9" y="224.9">T_PAD</text>
<text x="112" y="224.9">OUT14</text>
<text x="125.2" y="223.4">14</text>
<text x="125.2" y="227">15</text>
<text x="188.1" y="227">16</text>
<text x="188.1" y="223.4">17</text>
<text x="193.6" y="225.2">3V3</text>
<text x="212.7" y="225.2">D11</text>
<text x="220.7" y="223.4">14</text>
<text x="220.7" y="227">15</text>
<text x="19.5" y="231.9">D5</text>
<text x="26.5" y="230.5">12</text>
<text x="112" y="228.4">OUT15</text>
<text x="193.6" y="228.7">D13</text>
<text x="212.7" y="228.7">D12</text>
<text x="19.5" y="239">D6</text>
<text x="26.5" y="237.6">13</text>
<text x="26.5" y="244.6">14</text>
<text x="19.5" y="246">D7</text>
<text x="26.5" y="251.7">15</text>
<text x="21.8" y="253.1">A</text>
<text x="21.8" y="260.1">K</text>
<text x="26.5" y="258.7">16</text>
<text x="28.2" y="286.9">1</text>
<text x="19.2" y="288.4">VSS</text>
<text x="18.7" y="295.4">VDD</text>
<text x="28.2" y="294">2</text>
<text x="21.6" y="302.5">V0</text>
<text x="28.2" y="301.1">3</text>
<text x="84.2" y="302.8">16</text>
<text x="90.7" y="304.2">XERR</text>
<text x="115.7" y="304.2">OUT0</text>
<text x="127" y="302.8">28</text>
<text x="21.4" y="309.5">RS</text>
<text x="28.2" y="308.1">4</text>
<text x="84.2" y="306.4">17</text>
<text x="84.2" y="309.9">18</text>
<text x="90.7" y="307.8">SOUT</text>
<text x="90.7" y="311.3">GSCLK</text>
<text x="115.7" y="307.8">OUT1</text>
<text x="115.7" y="311.3">OUT2</text>
<text x="127" y="306.4">1</text>
<text x="127" y="309.9">2</text>
<text x="20.4" y="316.6">RW</text>
<text x="28.2" y="315.2">5</text>
<text x="84.2" y="313.4">19</text>
<text x="84.2" y="316.9">20</text>
<text x="90.7" y="314.8">DCPRG</text>
<text x="115.7" y="314.8">OUT3</text>
<text x="127" y="313.4">3</text>
<text x="127" y="316.9">4</text>
<text x="23.7" y="323.6">E</text>
<text x="28.2" y="322.2">6</text>
<text x="84.2" y="320.5">21</text>
<text x="84.2" y="324">22</text>
<text x="90.7" y="318.3">IREF</text>
<text x="90.7" y="321.9">VCC</text>
<text x="115.7" y="318.3">OUT4</text>
<text x="115.7" y="321.9">OUT5</text>
<text x="127" y="320.5">5</text>
<text x="127" y="324">6</text>
<text x="28.2" y="329.3">7</text>
<text x="84.2" y="327.5">23</text>
<text x="90.7" y="325.4">GND</text>
<text x="90.7" y="328.9">BLANK</text>
<text x="115.7" y="325.4">OUT6</text>
<text x="115.7" y="328.9">OUT7</text>
<text x="127" y="327.5">7</text>
<text x="21.3" y="330.7">D0</text>
<text x="84.2" y="331">24</text>
<text x="84.2" y="334.6">25</text>
<text x="90.7" y="332.5">XLAT</text>
<text x="90.7" y="336">SCLK</text>
<text x="115.7" y="332.5">OUT8</text>
<text x="115.7" y="336">OUT9</text>
<text x="127" y="331">8</text>
<text x="127" y="334.6">9</text>
<text x="21.3" y="337.7">D1</text>
<text x="28.2" y="336.3">8</text>
<text x="84.2" y="338.1">26</text>
<text x="84.2" y="341.6">27</text>
<text x="90.7" y="339.5">SIN</text>
<text x="113.7" y="339.5">OUT10</text>
<text x="127" y="338.1">10</text>
<text x="127" y="341.6">11</text>
<text x="21.3" y="344.8">D2</text>
<text x="28.2" y="343.4">9</text>
<text x="90.7" y="343">VPRG</text>
<text x="113.7" y="343">OUT11</text>
<text x="113.7" y="346.6">OUT12</text>
<text x="127" y="345.2">12</text>
<text x="21.3" y="351.9">D3</text>
<text x="28.2" y="350.4">10</text>
<text x="84.2" y="352.2">29</text>
<text x="90.7" y="353.6">T_PAD</text>
<text x="113.7" y="350.1">OUT13</text>
<text x="113.7" y="353.6">OUT14</text>
<text x="127" y="348.7">13</text>
<text x="127" y="352.2">14</text>
<text x="21.3" y="358.9">D4</text>
<text x="28.2" y="357.5">11</text>
<text x="113.7" y="357.2">OUT15</text>
<text x="127" y="355.7">15</text>
<text x="21.3" y="366">D5</text>
<text x="28.2" y="364.6">12</text>
<text x="28.2" y="371.6">13</text>
<text x="21.3" y="373">D6</text>
<text x="21.3" y="380.1">D7</text>
<text x="28.2" y="378.7">14</text>
<text x="23.6" y="387.1">A</text>
<text x="28.2" y="385.7">15</text>
<text x="23.6" y="394.2">K</text>
<text x="28.2" y="392.8">16</text>
</g>
<g font-size="3.2">
<text x="289.4" y="52.4">2</text>
<text x="301.3" y="52.4">4</text>
<text x="289.4" y="55.9">1</text>
<text x="301.3" y="55.9">3</text>
<text x="188.1" y="181.1">29</text>
<text x="193.6" y="182.9">GND</text>
<text x="211.9" y="189.9">GND</text>
<text x="220.7" y="188.2">4</text>
<text x="384.5" y="194.9">1</text>
<text x="384.5" y="198.4">2</text>
<text x="384.5" y="201.9">3</text>
<text x="384.5" y="205.5">4</text>
</g>
</svg>
